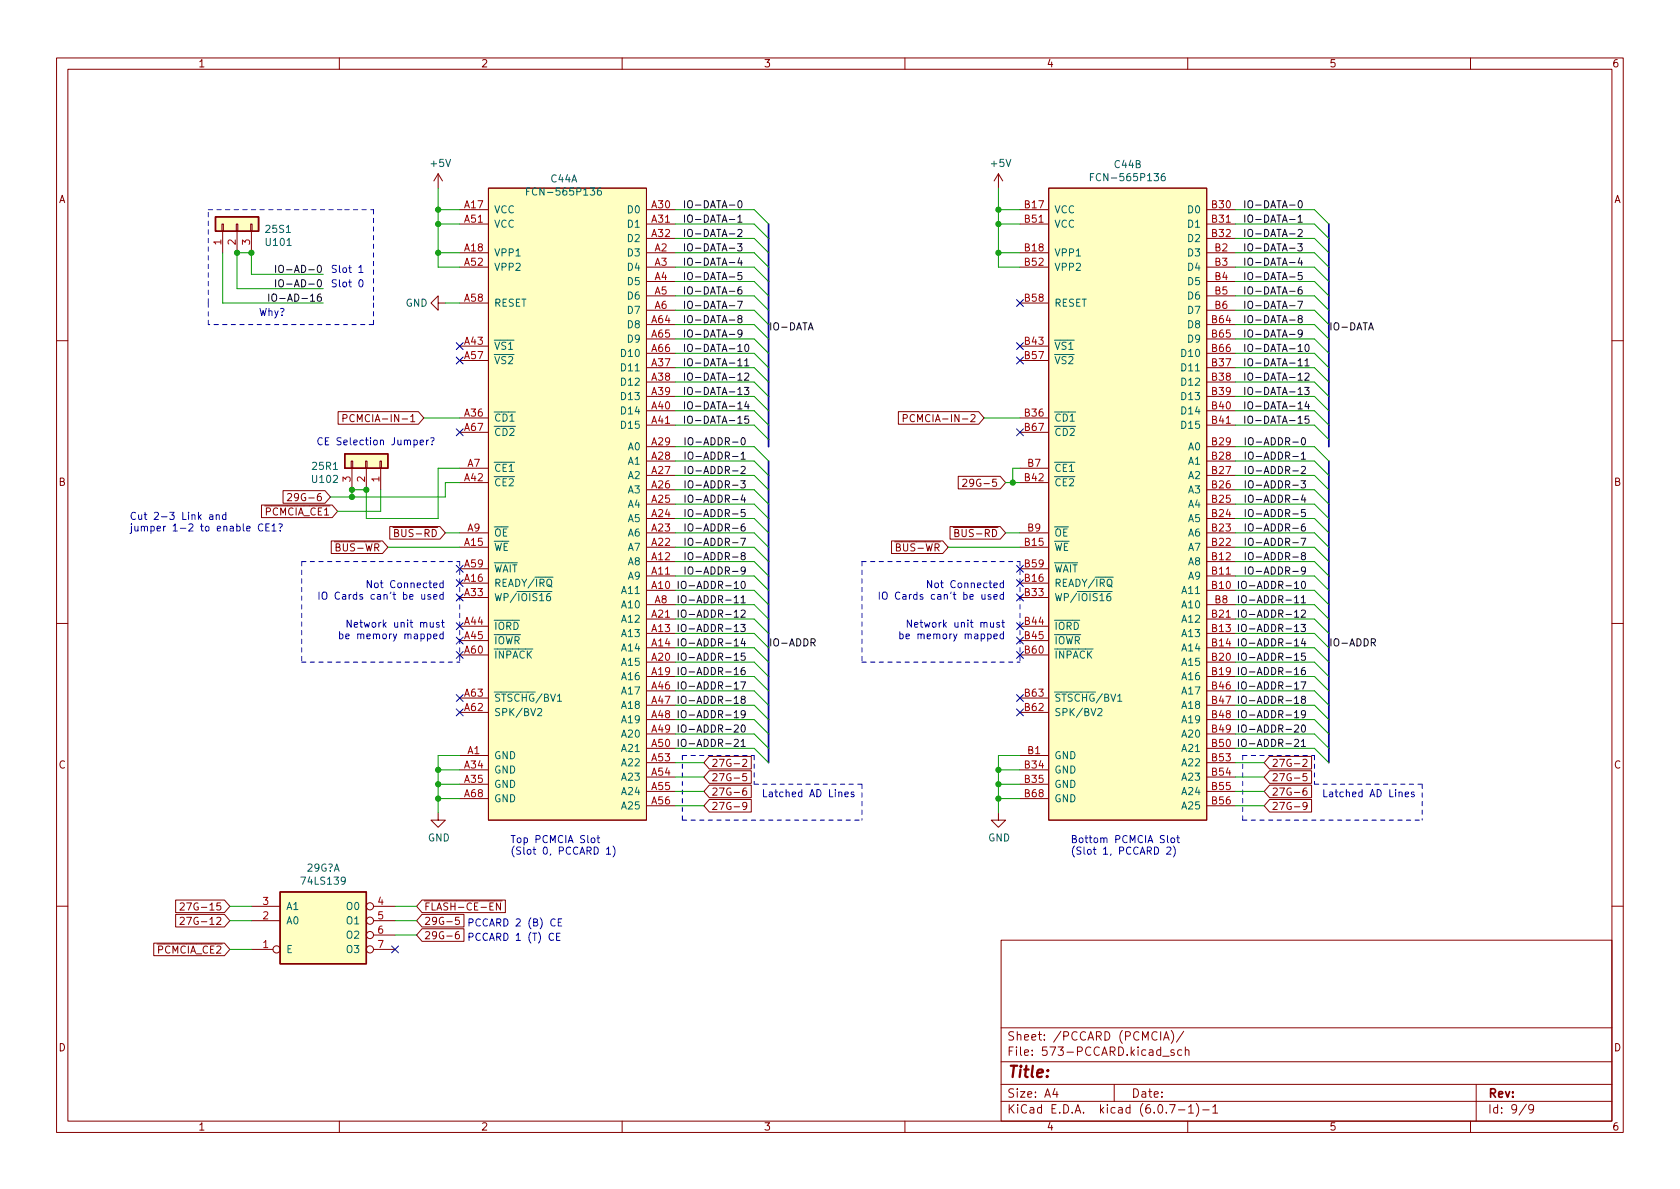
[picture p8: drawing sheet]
<svg xmlns="http://www.w3.org/2000/svg" width="297mm" height="210mm" viewBox="0 0 297 210" stroke-linecap="round" stroke-linejoin="round" font-family="sans-serif">
<g fill="none" stroke="#840000" stroke-width=".18">
<path d="M10 10.2h277v190.1h-277zM12 12.2h273v186.1h-273zM60 10.2v2M110 10.2v2M160 10.2v2M210 10.2v2M260 10.2v2M39.2 39.6h.3v1.3h-.3zM41.8 39.6h.2v1.3h-.2zM44.3 39.6h.3v1.3h-.3zM77.5 30.7l-.8 1.3M77.5 30.7v2.6"/>
<path d="M77.5 30.7l.7 1.3M81.3 37.1h5M81.3 39.6h5M86.4 33.3h27.9v111.7h-27.9zM114.4 37.1h5M114.4 39.6h5M176.5 30.7l-.7 1.3M176.5 30.7v2.6M176.5 30.7l.8 1.3M180.3 37.1h5M180.3 39.6h5M185.4 33.3h28v111.7h-28z"/>
<path d="M213.4 37.1h5M213.4 39.6h5M39.4 40.9v3.8M41.9 40.9v3.8M44.4 40.9v3.8M77.5 53.6v-1.3l-1.3 1.3 1.3 1.3v-1.3h1.2M81.3 44.7h5M81.3 47.2h5M81.3 53.6h5M114.4 44.7h5M114.4 47.2h5M114.4 42.2h5"/>
<path d="M114.4 49.8h5M114.4 52.3h5M114.4 54.9h5M114.4 57.4h5M114.4 59.9h5M180.3 44.7h5M180.3 47.2h5M180.3 53.6h5M213.4 44.7h5M213.4 47.2h5M213.4 42.2h5M213.4 49.8h5"/>
<path d="M213.4 52.3h5M213.4 54.9h5M213.4 57.4h5M213.4 59.9h5M10 60.2h2M59.8 72.8h14.2l.9 1.1-.9 1.1h-14.2zM60.6 74l.6-.1 .2-.2-.1-.3-.7-.1v1.3M62.6 73.4a.6 .6 0 0 0-.8 .4 .6 .6 0 0 0 .6 .8l.2-.1M81.3 73.9h5M81.3 61.2h5M81.3 63.7h5M81.3 76.4h5"/>
<path d="M114.4 79h5M114.4 65h5M114.4 67.6h5M114.4 70.1h5M114.4 72.6h5M114.4 75.2h5M114.4 62.5h5M158.8 72.8h14.2l1 1.1-1 1.1h-14.2zM159.7 74l.6-.1 .1-.2v-.3l-.7-.1v1.3M161.7 73.4a.6 .6 0 0 0-.8 .4 .6 .6 0 0 0 .6 .8l.2-.1M180.3 73.9h5M180.3 61.2h5"/>
<path d="M180.3 63.7h5M180.3 76.4h5M213.4 79h5M213.4 65h5M213.4 67.6h5M213.4 70.1h5M213.4 72.6h5M213.4 75.2h5M213.4 62.5h5M285 60.2h2M46.2 89.3h12.5l1 1.1-1 1.1h-12.5zM50 86.8h7.5l.9 1.1-.9 1.1h-7.5z"/>
<path d="M50.8 87.4l.5-.1 .3 .3-.8 .9h.8M58.6 95.7h9l1 1.1-1 1.1h-9zM62.1 81.5h.3v1.3h-.3zM62.2 82.8v3.8M64.6 81.5h.3v1.3h-.3zM64.8 82.8v3.8M67.2 81.5h.2v1.3h-.2zM67.3 82.8v3.8M68.9 93.1h8.9l.9 1.1-.9 1.1h-8.9zM81.3 96.8h5M81.3 94.2h5M81.3 85.3h5"/>
<path d="M81.3 82.8h5M114.4 99.3h5M114.4 96.8h5M114.4 94.2h5M114.4 91.7h5M114.4 89.1h5M114.4 86.6h5M114.4 84.1h5M114.4 81.5h5M157.6 95.7h9.1l.9 1.1-.9 1.1h-9.1zM168 93.1h8.8l1 1.1-1 1.1h-8.8zM169.4 84.2h7.4l1 1.1-1 1.1h-7.4z"/>
<path d="M170.2 84.9l.5-.2 .3 .4-.8 .9h.8M180.3 96.8h5M180.3 94.2h5M180.3 85.3h5M180.3 82.8h5M213.4 99.3h5M213.4 96.8h5M213.4 94.2h5M213.4 91.7h5M213.4 89.1h5M213.4 86.6h5M213.4 84.1h5"/>
<path d="M213.4 81.5h5M10 110.2h2M81.3 103.1h5M81.3 105.7h5M81.3 110.7h5M81.3 113.3h5M81.3 100.6h5M81.3 115.8h5M114.4 104.4h5M114.4 101.8h5M114.4 112h5M114.4 114.5h5"/>
<path d="M114.4 119.6h5M114.4 117.1h5M114.4 109.5h5M114.4 106.9h5M180.3 103.1h5M180.3 105.7h5M180.3 110.7h5M180.3 113.3h5M180.3 100.6h5M180.3 115.8h5M213.4 104.4h5M213.4 101.8h5"/>
<path d="M213.4 112h5M213.4 114.5h5M213.4 119.6h5M213.4 117.1h5M213.4 109.5h5M213.4 106.9h5M285 110.2h2M81.3 133.6h5M81.3 136.1h5M81.3 138.7h5M81.3 126h5M81.3 123.4h5"/>
<path d="M114.4 122.2h5M114.4 124.7h5M114.4 127.2h5M114.4 129.8h5M114.4 132.3h5M114.4 134.9h5M114.4 137.4h5M114.4 139.9h5M125.4 133.8h7.4v2.2h-7.4l-.9-1.1zM125.4 136.3h7.4v2.2h-7.4l-.9-1.1zM125.4 138.8h7.4v2.3h-7.4l-.9-1.2zM131.3 134.4l.5-.1 .2 .3-.8 .9h.8"/>
<path d="M131.9 139.3l-.3 .1a.86 .86 0 0 0 0 1.2l.4-.1v-.4l-.2-.3h-.2l-.3 .3M132 136.8h-.6l-.1 .6 .2-.1h.4l.1 .2v.5l-.2 .1-.5-.1M180.3 133.6h5M180.3 136.1h5M180.3 138.7h5M180.3 126h5M180.3 123.4h5M213.4 122.2h5M213.4 124.7h5M213.4 127.2h5M213.4 129.8h5M213.4 132.3h5"/>
<path d="M213.4 134.9h5M213.4 137.4h5M213.4 139.9h5M224.5 133.8h7.4v2.2h-7.4l-1-1.1zM224.5 138.8h7.4v2.3h-7.4l-1-1.2zM224.5 136.3h7.4v2.2h-7.4l-1-1.1zM230.4 134.4l.5-.1 .2 .3-.8 .9h.8M231 139.3l-.4 .1a.86 .86 0 0 0 0 1.2l.4-.1 .1-.4-.2-.3-.4 .1-.1 .2M231 136.8h-.6v.6l.2-.1h.4l.1 .2-.1 .5-.1 .1-.5-.1M31.1 159.2h8.6l.9 1.1-.9 1.1h-8.6zM31.9 159.8l.4-.1 .3 .3-.8 .9h.8M74.6 159.2h14.8v2.2h-14.8l-.9-1.1z"/>
<path d="M77.5 143.8v1.2h1.2l-1.2 1.3-1.3-1.3h1.3M81.3 141.2h5M114.4 142.5h5M125.4 141.4h7.4v2.2h-7.4l-.9-1.1zM132 142.4l-.2 .3h-.2l-.3-.3 .1-.5h.4l.2 .1a.84 .84 0 0 1-.3 1.2h-.3M176.5 143.8v1.2h1.3l-1.3 1.3-1.2-1.3h1.2M180.3 141.2h5M213.4 142.5h5M224.5 141.4h7.4v2.2h-7.4l-1-1.1zM231.1 142.4l-.2 .3h-.3l-.2-.3 .1-.5h.4l.1 .1a.84 .84 0 0 1-.3 1.2h-.2M10 160.2h2M27.2 166.8h12.5l.9 1.1-.9 1.1h-12.5z"/>
<path d="M31.1 161.7h8.6l.9 1.1-.9 1.1h-8.6zM31.9 162.3l.4-.1 .3 .4-.8 .9h.8M44.4 167.9h3.9M44.4 162.8h5.1M44.4 160.3h5.1M66 167.9h3.8M66 162.8h3.8M66 160.3h3.8M66 165.3h3.8M74.6 164.2h7.4v2.3h-7.4l-.9-1.2zM74.6 161.7h7.4v2.2h-7.4l-.9-1.1zM81.1 164.7l-.3 .1a.86 .86 0 0 0 0 1.2l.4-.1v-.4l-.2-.3-.4 .1-.1 .2"/>
<path d="M81.2 162.2h-.6l-.1 .6 .2-.1h.4l.1 .2v.5l-.2 .1-.5-.1M177 166.3h108v32h-108zM285 160.2h2M60 198.3v2M110 198.3v2M160 198.3v2M177 194.8h108M177 191.8h108M177 187.8h108M177 181.8h108M186.5 192.5l-.4 1h1M186.9 193v1"/>
<path d="M197 191.8v3M205.6 186.8h1.1M205.7 183.9l.5-1.5 .5 1.5M205.9 183.5h.7M206.8 195.3h1l-.7 1.5M207.1 182.2a1.72 1.72 0 0 1 0 2.3M207.6 185.7l-.4-.1-.2 .2 .1 .3 .5 .1v.4h-.6M208.4 196.3h1.1M208.9 185.7l-.4-.1-.3 .3v.4l.2 .3h.5M209.3 182.4l-1.3 1.9M209.6 185.8l.2-.2 .3 .1 .1 .9M209.6 185.1v1.5"/>
<path d="M210 198.3v2M210.1 195.8l.5-.5v1.5M210.1 196.8h.9M211.5 195.1a1.72 1.72 0 0 1 0 2.3M212.6 196.3h1.2M214.4 195.8l.5-.5v1.5M214.4 196.8h.9M260 198.3v2M261 191.8v6.5M269.9 195.3l-1.3 1.9M271.2 196l-.3 .3h-.3l-.3-.3 .1-.6 .5-.1 .2 .2a.99 .99 0 0 1-.4 1.3h-.3"/>
<circle cx="48.9" cy="167.9" r=".63"/>
<circle cx="65.4" cy="167.9" r=".63"/>
<circle cx="65.4" cy="160.3" r=".63"/>
<circle cx="65.4" cy="165.3" r=".63"/>
<circle cx="65.4" cy="162.8" r=".63"/>
</g>
<g fill="#ffffc2" stroke="#ffffc2" stroke-width=".18">
<path d="M61 80.3h7.6v2.5h-7.6z"/>
<path d="M49.5 157.7h15.3v12.7h-15.3z"/>
<path d="M185.4 33.3h28v111.7h-28z"/>
<path d="M86.4 33.3h27.9v111.7h-27.9z"/>
<path d="M38.1 38.3h7.6v2.6h-7.6z"/>
</g>
<path d="M38.1 38.3h7.6v2.6h-7.6zM61 80.3h7.6v2.5h-7.6zM49.5 157.7h15.3v12.7h-15.3z" fill="none" stroke="#840000" stroke-width=".25"/>
<g fill="none" stroke="#006464" stroke-width=".18">
<path d="M93.1 33.8h.4M93.7 33.2h-.6v1.3M106.2 33.2l-.3 .1a.86 .86 0 0 0 0 1.2l.4-.1v-.4l-.2-.3-.4 .1-.1 .2M192.8 31.3h.4M193.4 30.7h-.6v1.3M205.9 30.7l-.3 .1a.86 .86 0 0 0 0 1.2l.4-.2v-.4l-.2-.2h-.4l-.1 .2M87.5 63.1l.4 1.2 .4-1.2M88.4 75.9a.6 .6 0 0 0-.8 .4 .6 .6 0 0 0 .6 .7l.2-.1M88.9 75.8a.64 .64 0 0 1 .8 .6 .64 .64 0 0 1-.8 .6zM89.4 63.1h-.5l-.1 .1v.3l.5 .3 .1 .3-.2 .2h-.5M89.9 63.2l.5-.1 .2 .3-.7 .9h.7M90.2 75.9l.4-.1 .3 .3-.8 .9h.8"/>
<path d="M186.6 63.1l.4 1.2 .4-1.2M187.5 75.9a.6 .6 0 0 0-.9 .4 .6 .6 0 0 0 .6 .7l.3-.1M188 75.8a.64 .64 0 0 1 .7 .6 .64 .64 0 0 1-.7 .6zM188.5 63.1h-.5l-.2 .1v.3l.6 .3 .1 .3-.2 .2h-.5M189 63.2l.5-.1 .2 .3-.8 .9h.8M189.2 75.9l.5-.1 .2 .3-.7 .9h.7M95.1 125.4l.4-.1 .3 .3-.8 1h.8M194.1 125.4l.5-.1 .2 .3-.7 1h.7"/>
</g>
<g fill="none" stroke="#0f0f0f" stroke-width=".18">
<path d="M129 38.8h.9M130.5 38.4l.3-.4v1.3M130.5 39.3h.7M130.6 35.6l.2-.1a.68 .68 0 0 1 .4 .6 .68 .68 0 0 1-.4 .7l-.2-.2-.1-.3zM228 38.8h1M229.5 38.4l.4-.4v1.3M229.5 39.3h.7M229.6 35.6l.2-.1a.68 .68 0 0 1 .5 .6 .68 .68 0 0 1-.5 .7l-.2-.2-.1-.3zM47.5 52v1.3M48.1 52.2l.3-.2a.43 .43 0 0 1 .5 .4v.4a.42 .42 0 0 1-.4 .5 .42 .42 0 0 1-.4-.5zM48.7 46.9v1.3M48.7 49.5v1.2"/>
<path d="M49.5 49.5h.1a.43 .43 0 0 1 .5 .4v.4a.42 .42 0 0 1-.4 .4 .42 .42 0 0 1-.4-.4v-.4zM49.5 47l.1-.1a.43 .43 0 0 1 .5 .4v.5a.42 .42 0 0 1-.4 .4 .42 .42 0 0 1-.4-.4v-.5zM130.4 43.1h.8l-.4 .5 .3 .1v.6l-.2 .1-.5-.1M130.4 53.3h.8l-.5 1.2M130.5 40.7l.4-.1 .3 .3-.8 .9h.8M130.7 56.4l-.2-.3v-.2l.2-.1 .4 .1 .1 .1-.1 .2-.5 .2-.1 .2v.2l.2 .3h.2l.3-.3v-.2l-.3-.2M130.8 45.6l-.3 .9h.7M131.1 50.7l-.4 .1a.86 .86 0 0 0 0 1.2l.4-.1 .1-.4-.3-.3h-.2l-.2 .3M131.1 46.1v.8M131.1 48.2h-.6v.6l.1-.1h.5l.1 .2-.1 .4-.2 .2-.4-.2M131.2 58.9l-.3 .2h-.2l-.2-.2 .1-.5 .3-.1 .2 .2a.84 .84 0 0 1-.3 1.1h-.2M142.9 58.3l.4-1.2 .5 1.2"/>
<path d="M229.5 53.3h.8l-.5 1.2M229.5 43.1h.7l-.4 .5 .4 .1v.6l-.2 .1-.5-.1M229.5 40.7l.5-.1 .2 .3-.7 .9h.7M229.8 56.4l-.3-.3 .1-.2 .2-.1 .3 .1 .1 .1v.2l-.6 .2-.1 .2v.2l.3 .3h.2l.2-.3v-.3l-.2-.1M229.8 45.6l-.3 .9h.8M230.1 50.7l-.3 .1a.86 .86 0 0 0 0 1.2l.4-.1v-.4l-.2-.3h-.2l-.3 .3M230.1 46.1v.8M230.2 48.2h-.6l-.1 .6 .2-.1h.4l.1 .2v.4l-.2 .2-.5-.2M230.2 58.9l-.2 .2h-.2l-.3-.2 .1-.5 .4-.1 .2 .2a.84 .84 0 0 1-.3 1.1h-.3M242 58.3l.4-1.2 .4 1.2M121.1 77.4v1.3M121.1 79.9v1.3"/>
<path d="M121.8 77.5l.2-.1a.43 .43 0 0 1 .5 .4v.4a.42 .42 0 0 1-.4 .5 .42 .42 0 0 1-.4-.5v-.4zM130.5 63.8l.3-.4v1.3M130.5 67.2h.7M130.5 62.2h.7M130.5 64.7h.7M130.5 74.9h.7M130.5 72.3h.7M130.5 69.8h.7M131.6 68.5h.8l-.4 .5 .3 .1v.6l-.1 .1-.6-.1M131.7 66.1l.5-.1 .2 .3-.8 .9h.8M131.7 63.8l.3-.4v1.3M131.7 64.7h.7"/>
<path d="M131.9 60.9h.1a.68 .68 0 0 1 .4 .6 .68 .68 0 0 1-.4 .7 .84 .84 0 0 1-.1-1.3zM132 71l-.3 .9h.8M132.3 71.5v.8M132.3 73.6h-.6v.6l.2-.1h.4l.1 .2-.1 .4-.1 .2-.5-.2M220.2 77.4v1.3M220.2 79.9v1.3M220.8 77.6l.2-.2a.43 .43 0 0 1 .6 .4v.4a.42 .42 0 0 1-.5 .5 .42 .42 0 0 1-.4-.5zM229.5 63.8l.4-.4v1.3M229.5 67.2h.7M229.5 62.2h.7M229.5 64.7h.7M229.5 74.9h.7"/>
<path d="M229.5 72.3h.7M229.5 69.8h.7M230.7 68.5h.8l-.5 .5 .4 .1v.6l-.2 .1-.5-.1M230.7 63.8l.4-.4v1.3M230.7 66.1l.5-.1 .3 .3-.8 .9h.8M230.7 64.7h.8M230.9 60.9h.1a.68 .68 0 0 1 .5 .6 .68 .68 0 0 1-.5 .7 .84 .84 0 0 1-.1-1.3zM231 71l-.3 .9h.8M231.3 71.5v.8M231.4 73.6h-.6l-.1 .6 .2-.1h.4l.2 .2-.1 .4-.2 .2-.5-.2M121.1 82.5v1.2M121.1 85v1.3"/>
<path d="M121.1 87.6v1.2M121.1 90.1v1.3M121.1 92.6v1.3M121.1 95.2v1.2M121.1 97.7v1.3M121.7 95.4l.3-.2a.43 .43 0 0 1 .5 .4v.4a.42 .42 0 0 1-.4 .5 .42 .42 0 0 1-.4-.5zM121.7 97.9l.3-.2a.43 .43 0 0 1 .5 .4v.5a.42 .42 0 0 1-.4 .4 .42 .42 0 0 1-.4-.4zM121.7 80.1l.3-.2a.43 .43 0 0 1 .5 .5v.4a.42 .42 0 0 1-.4 .4 .42 .42 0 0 1-.4-.4zM121.7 87.7l.3-.1a.43 .43 0 0 1 .5 .4v.4a.42 .42 0 0 1-.4 .4 .42 .42 0 0 1-.4-.4zM121.7 82.7l.3-.2a.43 .43 0 0 1 .5 .4v.4a.42 .42 0 0 1-.4 .5 .42 .42 0 0 1-.4-.5zM121.7 85.2l.3-.2a.43 .43 0 0 1 .5 .4v.5a.42 .42 0 0 1-.4 .4 .42 .42 0 0 1-.4-.4zM121.7 92.8l.3-.2a.43 .43 0 0 1 .5 .5v.4a.42 .42 0 0 1-.4 .4 .42 .42 0 0 1-.4-.4z"/>
<path d="M121.8 90.2l.2-.1a.43 .43 0 0 1 .5 .4v.4a.42 .42 0 0 1-.4 .5 .42 .42 0 0 1-.4-.5v-.4zM220.2 82.5v1.2M220.2 85v1.3M220.2 87.6v1.2M220.2 90.1v1.3M220.2 92.6v1.3M220.2 95.2v1.2M220.2 97.7v1.3M220.8 90.3l.2-.2a.43 .43 0 0 1 .6 .4v.4a.42 .42 0 0 1-.5 .5 .42 .42 0 0 1-.4-.5zM220.8 92.8l.2-.2a.43 .43 0 0 1 .6 .5v.4a.42 .42 0 0 1-.5 .4 .42 .42 0 0 1-.4-.4zM220.8 85.2l.2-.2a.43 .43 0 0 1 .6 .4v.5a.42 .42 0 0 1-.5 .4 .42 .42 0 0 1-.4-.4zM220.8 87.7l.2-.1a.43 .43 0 0 1 .6 .4v.4a.42 .42 0 0 1-.5 .4 .42 .42 0 0 1-.4-.4z"/>
<path d="M220.8 97.9l.2-.2a.43 .43 0 0 1 .6 .4v.5a.42 .42 0 0 1-.5 .4 .42 .42 0 0 1-.4-.4zM220.8 95.4l.2-.2a.43 .43 0 0 1 .6 .4v.4a.42 .42 0 0 1-.5 .5 .42 .42 0 0 1-.4-.5zM220.8 82.7l.2-.2a.43 .43 0 0 1 .6 .4v.4a.42 .42 0 0 1-.5 .5 .42 .42 0 0 1-.4-.5zM220.8 80.1l.2-.2a.43 .43 0 0 1 .6 .5v.4a.42 .42 0 0 1-.5 .4 .42 .42 0 0 1-.4-.4zM119.9 102.8v1.3M119.9 105.3v1.3M119.9 107.9v1.2M119.9 110.4v1.3M119.9 113v1.2M119.9 115.5v1.3M119.9 118v1.3M120.5 103l.3-.2a.43 .43 0 0 1 .5 .4v.4a.42 .42 0 0 1-.4 .5 .42 .42 0 0 1-.4-.5z"/>
<path d="M120.5 110.6l.3-.2a.43 .43 0 0 1 .5 .4v.5a.42 .42 0 0 1-.4 .4 .42 .42 0 0 1-.4-.4zM120.5 115.7l.3-.2a.43 .43 0 0 1 .5 .4v.4a.42 .42 0 0 1-.4 .5 .42 .42 0 0 1-.4-.5zM120.5 118.2l.3-.2a.43 .43 0 0 1 .5 .5v.4a.42 .42 0 0 1-.4 .4 .42 .42 0 0 1-.4-.4zM120.5 108.1l.3-.2a.43 .43 0 0 1 .5 .4v.4a.42 .42 0 0 1-.4 .5 .42 .42 0 0 1-.4-.5zM120.5 113.1l.3-.1a.43 .43 0 0 1 .5 .4v.4a.42 .42 0 0 1-.4 .4 .42 .42 0 0 1-.4-.4zM120.5 105.5l.3-.2a.43 .43 0 0 1 .5 .5v.4a.42 .42 0 0 1-.4 .4 .42 .42 0 0 1-.4-.4zM121.1 100.3v1.2M121.8 100.3h.2a.43 .43 0 0 1 .5 .4v.4a.42 .42 0 0 1-.4 .4 .42 .42 0 0 1-.4-.4v-.4zM143.4 113.6h.6l.1-.2v-.3l-.7-.1v1.2M143.7 113.6l.4 .6M219 102.8v1.3M219 105.3v1.3"/>
<path d="M219 107.9v1.2M219 110.4v1.3M219 113v1.2M219 115.5v1.3M219 118v1.3M219.7 115.6l.1-.1a.43 .43 0 0 1 .6 .4v.4a.42 .42 0 0 1-.5 .5 .42 .42 0 0 1-.4-.5v-.4zM219.7 110.5l.1-.1a.43 .43 0 0 1 .6 .4v.5a.42 .42 0 0 1-.5 .4 .42 .42 0 0 1-.4-.4v-.5zM219.7 113h.1a.43 .43 0 0 1 .6 .4v.4a.42 .42 0 0 1-.5 .4 .42 .42 0 0 1-.4-.4v-.4zM219.7 118.1l.1-.1a.43 .43 0 0 1 .6 .5v.4a.42 .42 0 0 1-.5 .4 .42 .42 0 0 1-.4-.4v-.4zM219.7 102.9l.1-.1a.43 .43 0 0 1 .6 .4v.4a.42 .42 0 0 1-.5 .5 .42 .42 0 0 1-.4-.5v-.4zM219.7 107.9h.1a.43 .43 0 0 1 .6 .4v.4a.42 .42 0 0 1-.5 .5 .42 .42 0 0 1-.4-.5v-.4zM219.7 105.4l.1-.1a.43 .43 0 0 1 .6 .5v.4a.42 .42 0 0 1-.5 .4 .42 .42 0 0 1-.4-.4v-.4z"/>
<path d="M220.2 100.3v1.2M220.8 100.4l.2-.1a.43 .43 0 0 1 .6 .4v.4a.42 .42 0 0 1-.5 .4 .42 .42 0 0 1-.4-.4zM242.5 113.6h.6l.1-.2-.1-.3-.6-.1v1.2M242.8 113.6l.4 .6M119.9 120.6v1.2M119.9 123.1v1.3M119.9 125.7v1.2M119.9 128.2v1.3M119.9 130.7v1.3M120.5 130.9l.3-.2a.43 .43 0 0 1 .5 .5v.4a.42 .42 0 0 1-.4 .4 .42 .42 0 0 1-.4-.4zM120.5 120.8l.3-.2a.43 .43 0 0 1 .5 .4v.4a.42 .42 0 0 1-.4 .5 .42 .42 0 0 1-.4-.5zM120.5 125.8l.3-.1a.43 .43 0 0 1 .5 .4v.4a.42 .42 0 0 1-.4 .4 .42 .42 0 0 1-.4-.4z"/>
<path d="M120.5 128.4l.3-.2a.43 .43 0 0 1 .5 .4v.4a.42 .42 0 0 1-.4 .5 .42 .42 0 0 1-.4-.5zM120.5 123.3l.3-.2a.43 .43 0 0 1 .5 .4v.5a.42 .42 0 0 1-.4 .4 .42 .42 0 0 1-.4-.4zM219 120.6v1.2M219 123.1v1.3M219 125.7v1.2M219 128.2v1.3M219 130.7v1.3M219.7 128.3l.1-.1a.43 .43 0 0 1 .6 .4v.4a.42 .42 0 0 1-.5 .5 .42 .42 0 0 1-.4-.5v-.4zM219.7 130.8l.1-.1a.43 .43 0 0 1 .6 .5v.4a.42 .42 0 0 1-.5 .4 .42 .42 0 0 1-.4-.4v-.4zM219.7 125.7h.1a.43 .43 0 0 1 .6 .4v.4a.42 .42 0 0 1-.5 .4 .42 .42 0 0 1-.4-.4v-.4zM219.7 123.2l.1-.1a.43 .43 0 0 1 .6 .4v.5a.42 .42 0 0 1-.5 .4 .42 .42 0 0 1-.4-.4v-.5zM219.7 120.6h.1a.43 .43 0 0 1 .6 .4v.4a.42 .42 0 0 1-.5 .5 .42 .42 0 0 1-.4-.5v-.4z"/>
</g>
<g fill="none" stroke="#0000c2" stroke-width=".18">
<path d="M63.5 47.3l.3-.4v1.3M63.5 48.2h.7M63.6 49.6l.2-.1a.68 .68 0 0 1 .4 .6 .68 .68 0 0 1-.4 .6l-.2-.1-.1-.4zM74.3 78.2l.6-.1-.1-.2-.3-.1-.2 .2v.6h.5M75.4 77.8v.9M75.8 77.8l-.4 .3M76.2 77.5l.4-.1 .2 .2-.4 .6M76.4 78.5v.2M37.1 91.1h.5v.8M37.6 91.3l-.4 .1-.2 .2 .2 .3 .4-.1M38.2 91.1l.2-.1 .3 .1 .1 .8M38.2 91v.9"/>
<path d="M39.9 91.1l-.3-.1-.3 .3 .1 .5h.5M39.9 90.6v1.3M46.5 92.8a.6 .6 0 0 0-.9 .4 .6 .6 0 0 0 .6 .7l.3-.1M47 93.2h.4M47.6 92.6h-.6v1.3h.6M48.1 93l.4-.4v1.3M48.1 93.9h.7M49.3 92.7l.4-.1 .2 .2-.4 .6M49.5 93.8v.1M56.4 104.7v1.3M57.1 104.8l.2-.1a.43 .43 0 0 1 .5 .4v.4a.42 .42 0 0 1-.4 .5 .42 .42 0 0 1-.4-.5v-.4zM60 104.8a.6 .6 0 0 0-.8 .4 .6 .6 0 0 0 .6 .8l.2-.1"/>
<path d="M60 112.2l.4-.1 .2 .3-.1 .5h-.5M60 111.7v1.3M60.6 105.2h.5v.8M61.1 105.4l-.4 .1-.2 .2 .2 .3 .4-.1M61.1 112.5l.6-.1v-.2l-.4-.1-.2 .2 .1 .6h.5M61.7 105.1v.9M62.1 105.1l-.4 .3M62.1 109.6v1.3l-.7-1.3v1.3M62.6 110.5l.6-.1v-.3h-.4l-.2 .1 .1 .7h.5M63.1 105.2l-.4-.1-.2 .3 .1 .5h.5M63.1 104.7v1.3M64.1 105.2l-.3-.1-.2 .2 .1 .2 .4 .1v.3h-.5"/>
<path d="M65.7 102.7v1.2l-.8-1.2v1.2M66.2 105.2l-.4-.1-.2 .3 .1 .5h.5M66.7 105.2h.5l.1 .8M67.3 105.4l-.4 .1-.2 .2 .2 .3 .4-.1M67.9 105.2l.2-.1 .3 .1v.8M67.9 105.1v.9M69.1 104.7l-.1 .2M69.5 105.1h.5M69.7 104.7v1.1l.3 .2M71.3 105.2l.4-.1 .3 .3-.2 .5h-.5M71.3 104.7v1.3M72.4 105.5l.6-.1v-.2l-.4-.1-.2 .2 .1 .6h.5"/>
<path d="M74.6 105.1v.8l.3 .1 .2-.1M75.1 105.1v.9M76.1 105.2l-.3-.1-.2 .2 .1 .2 .4 .1v.3h-.5M76.7 105.5l.6-.1-.1-.2-.4-.1-.1 .2v.6h.5M78.1 110.1h.4M78.2 109.6v1.1l.3 .2M78.4 105.2l-.4-.1-.2 .3 .1 .5h.5M78.4 112.2l-.4-.1-.2 .3 .1 .5h.5M78.4 104.7v1.3M78.4 111.7v1.3M155.5 104.7v1.3M156.1 104.9l.2-.2a.43 .43 0 0 1 .6 .4v.4a.42 .42 0 0 1-.5 .5 .42 .42 0 0 1-.4-.5z"/>
<path d="M159.1 104.8a.6 .6 0 0 0-.8 .4 .6 .6 0 0 0 .6 .8l.2-.1M159.1 112.2l.4-.1 .2 .3-.1 .5h-.5M159.1 111.7v1.3M159.6 105.2h.5l.1 .8M160.2 105.4l-.4 .1-.2 .2 .2 .3 .4-.1M160.2 112.5l.6-.1-.1-.2-.3-.1-.2 .2v.6h.5M160.8 105.1v.9M161.2 105.1l-.4 .3M161.2 109.6v1.3l-.8-1.3v1.3M161.7 110.5l.6-.1-.1-.3h-.3l-.2 .1 .1 .7h.4M162.1 105.2l-.3-.1-.3 .3 .1 .5h.5M162.1 104.7v1.3"/>
<path d="M163.1 105.2l-.3-.1-.1 .2v.2l.4 .1v.3h-.4M164.7 102.7v1.2l-.7-1.2v1.2M165.3 105.2l-.4-.1-.2 .3 .1 .5h.5M165.8 105.2h.5l.1 .8M166.4 105.4l-.5 .1-.2 .2 .2 .3 .5-.1M167 105.2l.1-.1 .3 .1 .1 .8M167 105.1v.9M168.2 104.7l-.2 .2M168.5 105.1h.5M168.7 104.7v1.1l.3 .2M170.4 105.2l.4-.1 .2 .3-.1 .5h-.5M170.4 104.7v1.3"/>
<path d="M171.5 105.5l.6-.1-.1-.2-.3-.1-.2 .2 .1 .6h.4M173.6 105.1l.1 .8 .3 .1 .2-.1M174.2 105.1v.9M175.2 105.2l-.3-.1-.2 .2 .1 .2 .4 .1v.3h-.5M175.7 105.5l.6-.1v-.2l-.4-.1-.2 .2 .1 .6h.5M177.1 110.1h.5M177.3 109.6v1.1l.3 .2M177.4 105.2l-.3-.1-.3 .3 .1 .5h.5M177.4 112.2l-.3-.1-.3 .3 .1 .5h.5M177.4 104.7v1.3M177.4 111.7v1.3M104.6 148.2h.3l.3 .2v.4l-.3 .2h-.3l-.1-.2z"/>
<path d="M105.5 148.2h.5M105.7 147.7v1.1l.3 .2M107.2 150.2l.4-.4v1.3M107.2 151.1h.8M108.4 149.6a1.46 1.46 0 0 1 0 1.9M149.4 140.5l.6-.1-.1-.3h-.3l-.2 .1 .1 .6h.4M151 140.1h-.3l-.2 .1v.2l.5 .1v.3h-.5M206.3 149.9l.5-.1 .2 .4-.8 .9h.8M206.4 147.7v1.1l.2 .2M207.1 148.2h.3l.3 .2v.4l-.3 .2h-.3l-.1-.2zM207.4 149.6a1.46 1.46 0 0 1 0 1.9M208.1 148.2h.4"/>
<path d="M208.2 147.7v1.1l.3 .2M248.5 140.5l.6-.1-.1-.3h-.4l-.1 .1v.6h.5M250 140.1h-.3l-.2 .1 .1 .2 .4 .1v.3h-.5M97.9 165.1a.6 .6 0 0 0-.9 .5 .6 .6 0 0 0 .6 .7l.3-.1M98.2 162.6a.6 .6 0 0 0-.9 .4 .6 .6 0 0 0 .6 .8l.3-.2M98.4 165.6h.4M98.7 163.1h.4M99 165h-.6v1.3h.6M99.3 162.5h-.6v1.3h.6"/>
</g>
<g fill="none" stroke="#0000c2" stroke-width=".18" stroke-dasharray=".8 .8">
<path d="M36.8 37.1h24.2M61 37.1h5M66 37.1v16.5M36.8 53.6v-16.5M36.8 53.6v3.8M66 57.4h-29.2M66 53.6v3.8M53.3 99.3h28M53.3 99.3v17.8M81.3 99.3v17.8M152.4 99.3v17.8M152.4 99.3h27.9"/>
<path d="M180.3 99.3v17.8M53.3 117.1h28M152.4 117.1h27.9M120.6 133.6h12.7M120.6 133.6v11.4M133.3 133.6v5.1M133.3 138.7h19.1M152.4 138.7v6.3M219.7 133.6h12.7M219.7 133.6v11.4M232.4 138.7h19.1M232.4 133.6v5.1"/>
<path d="M251.5 138.7v6.3M120.6 145h31.8M219.7 145h31.8"/>
</g>
<path d="M135.9 39.6v39.4M234.9 39.6v39.4M135.9 81.5v53.4M234.9 81.5v53.4" fill="none" stroke="#000084" stroke-width=".3"/>
<g fill="none" stroke="#009600" stroke-width=".18">
<path d="M77.5 33.3v13.9h3.8M77.5 39.6h3.8M77.5 37.1h3.8M119.4 39.6h13.9l2.6 2.6M119.4 37.1h13.9l2.6 2.5M176.5 33.3v13.9h3.8M176.5 39.6h3.8M176.5 37.1h3.8M218.4 39.6h14l2.5 2.6M218.4 37.1h14l2.5 2.5M39.4 44.7v8.9h17.7M57.1 48.5h-12.7v-3.8h-2.5v6.3h15.2"/>
<path d="M77.5 44.7h3.8M78.7 53.6h2.6M119.4 44.7h13.9l2.6 2.5M119.4 59.9h13.9l2.6 2.6M119.4 47.2h13.9l2.6 2.6M119.4 54.9h13.9l2.6 2.5M119.4 42.2h13.9l2.6 2.5M119.4 49.8h13.9l2.6 2.5M119.4 57.4h13.9l2.6 2.5M119.4 52.3h13.9l2.6 2.6M176.5 44.7h3.8M218.4 44.7h14l2.5 2.5"/>
<path d="M218.4 59.9h14l2.5 2.6M218.4 47.2h14l2.5 2.6M218.4 54.9h14l2.5 2.5M218.4 42.2h14l2.5 2.5M218.4 49.8h14l2.5 2.5M218.4 57.4h14l2.5 2.5M218.4 52.3h14l2.5 2.6M74.9 73.9h6.4M119.4 67.6h13.9l2.6 2.5M119.4 65h13.9l2.6 2.6M119.4 75.2h13.9l2.6 2.5M119.4 62.5h13.9l2.6 2.5"/>
<path d="M119.4 72.6h13.9l2.6 2.6M119.4 70.1h13.9l2.6 2.5M119.4 79h13.9l2.6 2.5M174 73.9h6.3M218.4 67.6h14l2.5 2.5M218.4 65h14l2.5 2.6M218.4 75.2h14l2.5 2.5M218.4 62.5h14l2.5 2.5M218.4 72.6h14l2.5 2.6M218.4 70.1h14l2.5 2.5M218.4 79h14l2.5 2.5M67.3 86.6v3.8h-7.6"/>
<path d="M68.6 96.8h12.7M78.7 94.2h2.6M81.3 82.8h-3.8v8.9h-12.7v-5.1h-2.6v1.3M81.3 85.3h-2.6v2.6h-20.3M119.4 94.2h13.9l2.6 2.6M119.4 91.7h13.9l2.6 2.5M119.4 96.8h13.9l2.6 2.5M119.4 86.6h13.9l2.6 2.5M119.4 84.1h13.9l2.6 2.5M119.4 99.3h13.9l2.6 2.5M119.4 89.1h13.9l2.6 2.6M119.4 81.5h13.9l2.6 2.6"/>
<path d="M167.6 96.8h12.7M177.8 94.2h2.5M177.8 85.3h2.5M180.3 82.8h-1.2v2.5M218.4 94.2h14l2.5 2.6M218.4 91.7h14l2.5 2.5M218.4 96.8h14l2.5 2.5M218.4 86.6h14l2.5 2.5M218.4 84.1h14l2.5 2.5M218.4 99.3h14l2.5 2.5M218.4 89.1h14l2.5 2.6M218.4 81.5h14l2.5 2.6"/>
<path d="M119.4 101.8h13.9l2.6 2.6M119.4 117.1h13.9l2.6 2.5M119.4 119.6h13.9l2.6 2.6M119.4 112h13.9l2.6 2.5M119.4 114.5h13.9l2.6 2.6M119.4 109.5h13.9l2.6 2.5M119.4 104.4h13.9l2.6 2.5M119.4 106.9h13.9l2.6 2.6M218.4 101.8h14l2.5 2.6M218.4 117.1h14l2.5 2.5M218.4 119.6h14l2.5 2.6M218.4 112h14l2.5 2.5"/>
<path d="M218.4 114.5h14l2.5 2.6M218.4 109.5h14l2.5 2.5M218.4 104.4h14l2.5 2.5M218.4 106.9h14l2.5 2.6M77.5 136.1h3.8M77.5 138.7h3.8M81.3 133.6h-3.8v10.2M119.4 127.2h13.9l2.6 2.6M119.4 129.8h13.9l2.6 2.5M119.4 132.3h13.9l2.6 2.6M119.4 134.9h5.1M119.4 124.7h13.9l2.6 2.5"/>
<path d="M119.4 122.2h13.9l2.6 2.5M119.4 139.9h5.1M119.4 137.4h5.1M176.5 136.1h3.8M176.5 138.7h3.8M180.3 133.6h-3.8v10.2M218.4 127.2h14l2.5 2.6M218.4 129.8h14l2.5 2.5M218.4 132.3h14l2.5 2.6M218.4 134.9h5.1M218.4 124.7h14l2.5 2.5M218.4 122.2h14l2.5 2.5"/>
<path d="M218.4 139.9h5.1M218.4 137.4h5.1M77.5 141.2h3.8M119.4 142.5h5.1M176.5 141.2h3.8M218.4 142.5h5.1M40.6 162.8h3.8M40.6 167.9h3.8M40.6 160.3h3.8M69.8 162.8h3.9M69.8 160.3h3.9M69.8 165.3h3.9"/>
</g>
<g fill="none" stroke="#000084" stroke-width=".18">
<path d="M179.7 53l1.2 1.2M180.9 53l-1.2 1.2M80.7 60.6l1.2 1.2M80.7 63.1l1.2 1.3M80.7 75.8l1.2 1.3M81.9 60.6l-1.2 1.2M81.9 63.1l-1.2 1.3M81.9 75.8l-1.2 1.3M179.7 63.1l1.2 1.3M179.7 60.6l1.2 1.2M179.7 75.8l1.2 1.3M180.9 63.1l-1.2 1.3"/>
<path d="M180.9 60.6l-1.2 1.2M180.9 75.8l-1.2 1.3M80.7 100l1.2 1.2M81.9 100l-1.2 1.2M179.7 100l1.2 1.2M180.9 100l-1.2 1.2M80.7 112.7l1.2 1.2M80.7 110.1l1.2 1.2M80.7 115.2l1.2 1.2M80.7 105l1.2 1.3M80.7 102.5l1.2 1.2M81.9 112.7l-1.2 1.2"/>
<path d="M81.9 110.1l-1.2 1.2M81.9 115.2l-1.2 1.2M81.9 105l-1.2 1.3M81.9 102.5l-1.2 1.2M179.7 112.7l1.2 1.2M179.7 115.2l1.2 1.2M179.7 105l1.2 1.3M179.7 110.1l1.2 1.2M179.7 102.5l1.2 1.2M180.9 112.7l-1.2 1.2M180.9 115.2l-1.2 1.2M180.9 105l-1.2 1.3"/>
<path d="M180.9 110.1l-1.2 1.2M180.9 102.5l-1.2 1.2M80.7 125.4l1.2 1.2M80.7 122.8l1.2 1.2M81.9 125.4l-1.2 1.2M81.9 122.8l-1.2 1.2M179.7 125.4l1.2 1.2M179.7 122.8l1.2 1.2M180.9 125.4l-1.2 1.2M180.9 122.8l-1.2 1.2M69.2 167.3l1.3 1.2M70.5 167.3l-1.3 1.2"/>
</g>
<g fill="#009600" stroke="#009600" stroke-width=".18">
<circle cx="176.5" cy="141.2" r=".46"/>
<circle cx="176.5" cy="136.1" r=".46"/>
<circle cx="176.5" cy="138.7" r=".46"/>
<circle cx="62.2" cy="86.6" r=".46"/>
<circle cx="62.2" cy="87.9" r=".46"/>
<circle cx="64.8" cy="86.6" r=".46"/>
<circle cx="77.5" cy="39.6" r=".46"/>
<circle cx="41.9" cy="44.7" r=".46"/>
<circle cx="77.5" cy="44.7" r=".46"/>
<circle cx="44.4" cy="44.7" r=".46"/>
<circle cx="77.5" cy="37.1" r=".46"/>
<circle cx="179.1" cy="85.3" r=".46"/>
<circle cx="176.5" cy="39.6" r=".46"/>
<circle cx="176.5" cy="37.1" r=".46"/>
<circle cx="176.5" cy="44.7" r=".46"/>
<circle cx="77.5" cy="141.2" r=".46"/>
<circle cx="77.5" cy="138.7" r=".46"/>
<circle cx="77.5" cy="136.1" r=".46"/>
</g>
<text font-size="2.8" fill="#840000" x="178" y="190.6">Title:</text>
<g font-size="2.1" fill="#840000">
<text x="178" y="184">Sheet: /PCCARD (PCMCIA)/</text>
<text x="178" y="186.7">File: 573-PCCARD.kicad_sch</text>
<text x="178" y="196.9">KiCad E.D.A. kicad (6.0.7-1)-1</text>
<text x="178" y="194.1">Size: A4</text>
<text x="200" y="194.1">Date:</text>
<text x="263" y="194.1">Rev:</text>
<text x="263" y="196.9">Id: 9/9</text>
</g>
<g font-size="1.8" fill="#840000">
<text x="35" y="11.9">1</text>
<text x="85" y="11.9">2</text>
<text x="135" y="11.9">3</text>
<text x="185" y="11.9">4</text>
<text x="235" y="11.9">5</text>
<text x="285" y="11.9">6</text>
<text x="10.3" y="35.9">A</text>
<text x="285.3" y="35.9">A</text>
<text x="62.8" y="74.6">PCMCIA-IN-1</text>
<text x="161.8" y="74.6">PCMCIA-IN-2</text>
<text x="10.3" y="85.9">B</text>
<text x="52.2" y="88.6">29G-6</text>
<text x="171.6" y="86.1">29G-5</text>
<text x="285.3" y="85.9">B</text>
<text x="45.6" y="91.1">~{PCMCIA_CE1}</text>
<text x="69.2" y="95">~{BUS-RD}</text>
<text x="168.3" y="95">~{BUS-RD}</text>
<text x="58.7" y="97.5">~{BUS-WR}</text>
<text x="157.7" y="97.5">~{BUS-WR}</text>
<text x="10.3" y="135.9">C</text>
<text x="125.7" y="135.6">27G-2</text>
<text x="224.8" y="135.6">27G-2</text>
<text x="285.3" y="135.9">C</text>
<text x="125.7" y="138.1">27G-5</text>
<text x="125.7" y="143.2">27G-9</text>
<text x="125.7" y="140.7">27G-6</text>
<text x="224.8" y="143.2">27G-9</text>
<text x="224.8" y="140.7">27G-6</text>
<text x="224.8" y="138.1">27G-5</text>
<text x="33.5" y="161">27G-15</text>
<text x="74.9" y="161">~{FLASH-CE-EN}</text>
<text x="33.5" y="163.5">27G-12</text>
<text x="74.9" y="166.1">29G-6</text>
<text x="74.9" y="163.5">29G-5</text>
<text x="26.6" y="168.6">~{PCMCIA_CE2}</text>
<text x="10.3" y="185.9">D</text>
<text x="285.3" y="185.9">D</text>
<text x="35" y="199.9">1</text>
<text x="85" y="199.9">2</text>
<text x="135" y="199.9">3</text>
<text x="185" y="199.9">4</text>
<text x="235" y="199.9">5</text>
<text x="285" y="199.9">6</text>
</g>
<g font-size="1.8" fill="#006464">
<text x="76.3" y="29.5">+5V</text>
<text x="175.3" y="29.5">+5V</text>
<text x="197.1" y="29.7">C44B</text>
<text x="94" y="34.6">FCN-565P136</text>
<text x="97.4" y="32.3">C44A</text>
<text x="193.7" y="32">FCN-565P136</text>
<text x="47.1" y="41.2">25S1</text>
<text x="87.3" y="37.7">VCC</text>
<text x="87.3" y="40.3">VCC</text>
<text x="111.1" y="37.7">D0</text>
<text x="111.1" y="40.3">D1</text>
<text x="186.4" y="37.7">VCC</text>
<text x="186.4" y="40.3">VCC</text>
<text x="210.2" y="37.7">D0</text>
<text x="210.2" y="40.3">D1</text>
<text x="47.1" y="43.5">U101</text>
<text x="87.3" y="45.3">VPP1</text>
<text x="87.3" y="47.9">VPP2</text>
<text x="111.1" y="45.3">D3</text>
<text x="111.1" y="47.9">D4</text>
<text x="111.1" y="42.8">D2</text>
<text x="186.4" y="45.3">VPP1</text>
<text x="186.4" y="47.9">VPP2</text>
<text x="210.2" y="45.3">D3</text>
<text x="210.2" y="47.9">D4</text>
<text x="210.2" y="42.8">D2</text>
<text x="111.1" y="50.4">D5</text>
<text x="111.1" y="53">D6</text>
<text x="210.2" y="50.4">D5</text>
<text x="210.2" y="53">D6</text>
<text x="71.7" y="54.2">GND</text>
<text x="87.3" y="54.2">RESET</text>
<text x="111.1" y="55.5">D7</text>
<text x="111.1" y="58">D8</text>
<text x="186.4" y="54.2">RESET</text>
<text x="210.2" y="55.5">D7</text>
<text x="210.2" y="58">D8</text>
<text x="87.3" y="61.8">~{VS1}</text>
<text x="110.1" y="65.7">D11</text>
<text x="110.1" y="63.1">D10</text>
<text x="111.1" y="60.6">D9</text>
<text x="186.4" y="61.8">~{VS1}</text>
<text x="209.2" y="65.7">D11</text>
<text x="209.2" y="63.1">D10</text>
<text x="210.2" y="60.6">D9</text>
<text x="110.1" y="68.2">D12</text>
<text x="110.1" y="70.7">D13</text>
<text x="209.2" y="68.2">D12</text>
<text x="209.2" y="70.7">D13</text>
<text x="87.3" y="74.5">~{CD1}</text>
<text x="110.1" y="73.3">D14</text>
<text x="110.1" y="75.8">D15</text>
<text x="186.4" y="74.5">~{CD1}</text>
<text x="209.2" y="73.3">D14</text>
<text x="209.2" y="75.8">D15</text>
<text x="55.4" y="83.1">25R1</text>
<text x="87.3" y="83.4">~{CE1}</text>
<text x="111.1" y="82.2">A1</text>
<text x="111.1" y="79.6">A0</text>
<text x="186.4" y="83.4">~{CE1}</text>
<text x="210.2" y="82.2">A1</text>
<text x="210.2" y="79.6">A0</text>
<text x="55.3" y="85.4">U102</text>
<text x="87.3" y="86">~{CE2}</text>
<text x="111.1" y="89.8">A4</text>
<text x="111.1" y="87.2">A3</text>
<text x="111.1" y="84.7">A2</text>
<text x="186.4" y="86">~{CE2}</text>
<text x="210.2" y="89.8">A4</text>
<text x="210.2" y="87.2">A3</text>
<text x="210.2" y="84.7">A2</text>
<text x="87.3" y="94.9">~{OE}</text>
<text x="111.1" y="94.9">A6</text>
<text x="111.1" y="92.3">A5</text>
<text x="186.4" y="94.9">~{OE}</text>
<text x="210.2" y="94.9">A6</text>
<text x="210.2" y="92.3">A5</text>
<text x="87.3" y="97.4">~{WE}</text>
<text x="87.3" y="101.2">~{WAIT}</text>
<text x="111.1" y="99.9">A8</text>
<text x="111.1" y="97.4">A7</text>
<text x="186.4" y="97.4">~{WE}</text>
<text x="186.4" y="101.2">~{WAIT}</text>
<text x="210.2" y="99.9">A8</text>
<text x="210.2" y="97.4">A7</text>
<text x="87.3" y="103.8">READY/~{IRQ}</text>
<text x="87.3" y="106.3">WP/~{IOIS16}</text>
<text x="110.1" y="105">A11</text>
<text x="110.1" y="107.6">A10</text>
<text x="111.1" y="102.5">A9</text>
<text x="186.4" y="103.8">READY/~{IRQ}</text>
<text x="186.4" y="106.3">WP/~{IOIS16}</text>
<text x="209.2" y="105">A11</text>
<text x="209.2" y="107.6">A10</text>
<text x="210.2" y="102.5">A9</text>
<text x="87.3" y="111.4">~{IORD}</text>
<text x="87.3" y="113.9">~{IOWR}</text>
<text x="110.1" y="112.6">A13</text>
<text x="110.1" y="110.1">A12</text>
<text x="186.4" y="111.4">~{IORD}</text>
<text x="186.4" y="113.9">~{IOWR}</text>
<text x="209.2" y="112.6">A13</text>
<text x="209.2" y="110.1">A12</text>
<text x="87.3" y="116.5">~{INPACK}</text>
<text x="110.1" y="115.2">A14</text>
<text x="110.1" y="117.7">A15</text>
<text x="186.4" y="116.5">~{INPACK}</text>
<text x="209.2" y="115.2">A14</text>
<text x="209.2" y="117.7">A15</text>
<text x="87.3" y="124.1">~{STSCHG}/BV1</text>
<text x="110.1" y="120.3">A16</text>
<text x="110.1" y="122.8">A17</text>
<text x="110.1" y="125.3">A18</text>
<text x="186.4" y="124.1">~{STSCHG}/BV1</text>
<text x="209.2" y="120.3">A16</text>
<text x="209.2" y="122.8">A17</text>
<text x="209.2" y="125.3">A18</text>
<text x="87.3" y="126.6">SPK/BV2</text>
<text x="110.1" y="127.9">A19</text>
<text x="110.1" y="130.4">A20</text>
<text x="186.4" y="126.6">SPK/BV2</text>
<text x="209.2" y="127.9">A19</text>
<text x="209.2" y="130.4">A20</text>
<text x="87.3" y="134.2">GND</text>
<text x="87.3" y="136.8">GND</text>
<text x="110.1" y="133">A21</text>
<text x="110.1" y="135.5">A22</text>
<text x="186.4" y="134.2">GND</text>
<text x="186.4" y="136.8">GND</text>
<text x="209.2" y="133">A21</text>
<text x="209.2" y="135.5">A22</text>
<text x="87.3" y="139.3">GND</text>
<text x="87.3" y="141.9">GND</text>
<text x="110.1" y="138">A23</text>
<text x="110.1" y="140.6">A24</text>
<text x="110.1" y="143.1">A25</text>
<text x="186.4" y="139.3">GND</text>
<text x="186.4" y="141.9">GND</text>
<text x="209.2" y="138">A23</text>
<text x="209.2" y="140.6">A24</text>
<text x="209.2" y="143.1">A25</text>
<text x="75.6" y="148.8">GND</text>
<text x="174.7" y="148.8">GND</text>
<text x="54.3" y="154.1">29G?A</text>
<text x="50.5" y="160.9">A1</text>
<text x="53.6" y="156.4">74LS139</text>
<text x="61.4" y="160.9">O0</text>
<text x="50.5" y="163.4">A0</text>
<text x="61.4" y="163.4">O1</text>
<text x="61.4" y="166">O2</text>
<text x="50.5" y="168.5">E</text>
<text x="61.4" y="168.5">O3</text>
</g>
<g font-size="1.8" fill="#a90000">
<text x="82.2" y="36.8">A17</text>
<text x="82.2" y="39.4">A51</text>
<text x="115.3" y="36.8">A30</text>
<text x="115.3" y="39.4">A31</text>
<text x="115.3" y="41.9">A32</text>
<text x="181.2" y="36.8">B17</text>
<text x="181.2" y="39.4">B51</text>
<text x="214.3" y="36.8">B30</text>
<text x="214.3" y="39.4">B31</text>
<text x="214.3" y="41.9">B32</text>
<text x="39.1" y="43.3" transform="rotate(-90 39.1 43.3)">1</text>
<text x="41.7" y="43.3" transform="rotate(-90 41.7 43.3)">2</text>
<text x="44.2" y="43.3" transform="rotate(-90 44.2 43.3)">3</text>
<text x="82.2" y="44.4">A18</text>
<text x="82.2" y="47">A52</text>
<text x="115.7" y="44.4">A2</text>
<text x="115.7" y="47">A3</text>
<text x="181.2" y="44.4">B18</text>
<text x="181.2" y="47">B52</text>
<text x="214.8" y="44.4">B2</text>
<text x="214.8" y="47">B3</text>
<text x="82.2" y="53.3">A58</text>
<text x="115.7" y="49.5">A4</text>
<text x="115.7" y="52.1">A5</text>
<text x="181.2" y="53.3">B58</text>
<text x="214.8" y="49.5">B4</text>
<text x="214.8" y="52.1">B5</text>
<text x="115.3" y="57.1">A64</text>
<text x="115.3" y="59.7">A65</text>
<text x="115.7" y="54.6">A6</text>
<text x="214.3" y="57.1">B64</text>
<text x="214.3" y="59.7">B65</text>
<text x="214.8" y="54.6">B6</text>
<text x="82.2" y="61">A43</text>
<text x="82.2" y="63.5">A57</text>
<text x="115.3" y="64.8">A37</text>
<text x="115.3" y="62.2">A66</text>
<text x="181.2" y="61">B43</text>
<text x="181.2" y="63.5">B57</text>
<text x="214.3" y="64.8">B37</text>
<text x="214.3" y="62.2">B66</text>
<text x="115.3" y="67.3">A38</text>
<text x="115.3" y="69.8">A39</text>
<text x="214.3" y="67.3">B38</text>
<text x="214.3" y="69.8">B39</text>
<text x="82.2" y="73.7">A36</text>
<text x="82.2" y="76.2">A67</text>
<text x="115.3" y="72.4">A40</text>
<text x="115.3" y="74.9">A41</text>
<text x="181.2" y="73.7">B36</text>
<text x="181.2" y="76.2">B67</text>
<text x="214.3" y="72.4">B40</text>
<text x="214.3" y="74.9">B41</text>
<text x="82.7" y="82.5">A7</text>
<text x="115.3" y="83.8">A27</text>
<text x="115.3" y="81.3">A28</text>
<text x="115.3" y="78.7">A29</text>
<text x="181.7" y="82.5">B7</text>
<text x="214.3" y="83.8">B27</text>
<text x="214.3" y="81.3">B28</text>
<text x="214.3" y="78.7">B29</text>
<text x="62" y="85.2" transform="rotate(-90 62 85.2)">3</text>
<text x="64.5" y="85.2" transform="rotate(-90 64.5 85.2)">2</text>
<text x="67.1" y="85.2" transform="rotate(-90 67.1 85.2)">1</text>
<text x="82.2" y="85.1">A42</text>
<text x="115.3" y="88.9">A25</text>
<text x="115.3" y="86.4">A26</text>
<text x="181.2" y="85.1">B42</text>
<text x="214.3" y="88.9">B25</text>
<text x="214.3" y="86.4">B26</text>
<text x="82.7" y="94">A9</text>
<text x="115.3" y="94">A23</text>
<text x="115.3" y="91.4">A24</text>
<text x="181.7" y="94">B9</text>
<text x="214.3" y="94">B23</text>
<text x="214.3" y="91.4">B24</text>
<text x="82.2" y="96.5">A15</text>
<text x="82.2" y="100.3">A59</text>
<text x="115.3" y="101.6">A11</text>
<text x="115.3" y="99.1">A12</text>
<text x="115.3" y="96.5">A22</text>
<text x="181.2" y="96.5">B15</text>
<text x="181.2" y="100.3">B59</text>
<text x="214.3" y="101.6">B11</text>
<text x="214.3" y="99.1">B12</text>
<text x="214.3" y="96.5">B22</text>
<text x="82.2" y="102.9">A16</text>
<text x="82.2" y="105.4">A33</text>
<text x="115.3" y="104.1">A10</text>
<text x="115.7" y="106.7">A8</text>
<text x="181.2" y="102.9">B16</text>
<text x="181.2" y="105.4">B33</text>
<text x="214.3" y="104.1">B10</text>
<text x="214.8" y="106.7">B8</text>
<text x="82.2" y="110.5">A44</text>
<text x="82.2" y="113">A45</text>
<text x="115.3" y="111.8">A13</text>
<text x="115.3" y="109.2">A21</text>
<text x="181.2" y="110.5">B44</text>
<text x="181.2" y="113">B45</text>
<text x="214.3" y="111.8">B13</text>
<text x="214.3" y="109.2">B21</text>
<text x="82.2" y="115.6">A60</text>
<text x="115.3" y="114.3">A14</text>
<text x="115.3" y="119.4">A19</text>
<text x="115.3" y="116.8">A20</text>
<text x="181.2" y="115.6">B60</text>
<text x="214.3" y="114.3">B14</text>
<text x="214.3" y="119.4">B19</text>
<text x="214.3" y="116.8">B20</text>
<text x="82.2" y="125.7">A62</text>
<text x="82.2" y="123.2">A63</text>
<text x="115.3" y="121.9">A46</text>
<text x="115.3" y="124.5">A47</text>
<text x="181.2" y="125.7">B62</text>
<text x="181.2" y="123.2">B63</text>
<text x="214.3" y="121.9">B46</text>
<text x="214.3" y="124.5">B47</text>
<text x="115.3" y="127">A48</text>
<text x="115.3" y="129.5">A49</text>
<text x="214.3" y="127">B48</text>
<text x="214.3" y="129.5">B49</text>
<text x="82.2" y="135.9">A34</text>
<text x="82.7" y="133.3">A1</text>
<text x="115.3" y="132.1">A50</text>
<text x="115.3" y="134.6">A53</text>
<text x="115.3" y="137.2">A54</text>
<text x="181.2" y="135.9">B34</text>
<text x="181.7" y="133.3">B1</text>
<text x="214.3" y="132.1">B50</text>
<text x="214.3" y="134.6">B53</text>
<text x="214.3" y="137.2">B54</text>
<text x="82.2" y="138.4">A35</text>
<text x="82.2" y="141">A68</text>
<text x="115.3" y="139.7">A55</text>
<text x="115.3" y="142.2">A56</text>
<text x="181.2" y="138.4">B35</text>
<text x="181.2" y="141">B68</text>
<text x="214.3" y="139.7">B55</text>
<text x="214.3" y="142.2">B56</text>
<text x="46.5" y="160">3</text>
<text x="66.8" y="160">4</text>
<text x="46.5" y="167.6">1</text>
<text x="46.5" y="162.6">2</text>
<text x="66.8" y="162.6">5</text>
<text x="66.8" y="165.1">6</text>
<text x="66.8" y="167.6">7</text>
</g>
<g font-size="1.8" fill="#0f0f0f">
<text x="120.6" y="36.8">IO-DATA-0</text>
<text x="120.6" y="41.9">IO-DATA-2</text>
<text x="120.6" y="39.4">IO-DATA-1</text>
<text x="219.7" y="36.8">IO-DATA-0</text>
<text x="219.7" y="41.9">IO-DATA-2</text>
<text x="219.7" y="39.4">IO-DATA-1</text>
<text x="120.6" y="47">IO-DATA-4</text>
<text x="120.6" y="44.4">IO-DATA-3</text>
<text x="219.7" y="47">IO-DATA-4</text>
<text x="219.7" y="44.4">IO-DATA-3</text>
<text x="49.6" y="53.3">IO-AD-16</text>
<text x="50.6" y="50.8">IO-AD-0</text>
<text x="50.6" y="48.2">IO-AD-0</text>
<text x="120.6" y="49.5">IO-DATA-5</text>
<text x="120.6" y="52.1">IO-DATA-6</text>
<text x="219.7" y="49.5">IO-DATA-5</text>
<text x="219.7" y="52.1">IO-DATA-6</text>
<text x="120.6" y="57.1">IO-DATA-8</text>
<text x="120.6" y="59.7">IO-DATA-9</text>
<text x="120.6" y="54.6">IO-DATA-7</text>
<text x="135.9" y="58.4">IO-DATA</text>
<text x="219.7" y="54.6">IO-DATA-7</text>
<text x="219.7" y="59.7">IO-DATA-9</text>
<text x="219.7" y="57.1">IO-DATA-8</text>
<text x="234.9" y="58.4">IO-DATA</text>
<text x="120.6" y="62.2">IO-DATA-10</text>
<text x="120.6" y="64.8">IO-DATA-11</text>
<text x="219.7" y="62.2">IO-DATA-10</text>
<text x="219.7" y="64.8">IO-DATA-11</text>
<text x="120.6" y="67.3">IO-DATA-12</text>
<text x="120.6" y="69.8">IO-DATA-13</text>
<text x="219.7" y="67.3">IO-DATA-12</text>
<text x="219.7" y="69.8">IO-DATA-13</text>
<text x="120.6" y="74.9">IO-DATA-15</text>
<text x="120.6" y="72.4">IO-DATA-14</text>
<text x="219.7" y="74.9">IO-DATA-15</text>
<text x="219.7" y="72.4">IO-DATA-14</text>
<text x="122.9" y="81.3">IO-ADDR-1</text>
<text x="122.9" y="83.8">IO-ADDR-2</text>
<text x="122.9" y="78.7">IO-ADDR-0</text>
<text x="222" y="78.7">IO-ADDR-0</text>
<text x="222" y="83.8">IO-ADDR-2</text>
<text x="222" y="81.3">IO-ADDR-1</text>
<text x="122.9" y="88.9">IO-ADDR-4</text>
<text x="122.9" y="86.3">IO-ADDR-3</text>
<text x="222" y="86.3">IO-ADDR-3</text>
<text x="222" y="88.9">IO-ADDR-4</text>
<text x="122.9" y="94">IO-ADDR-6</text>
<text x="122.9" y="91.4">IO-ADDR-5</text>
<text x="222" y="91.4">IO-ADDR-5</text>
<text x="222" y="94">IO-ADDR-6</text>
<text x="122.9" y="101.6">IO-ADDR-9</text>
<text x="122.9" y="96.5">IO-ADDR-7</text>
<text x="122.9" y="99">IO-ADDR-8</text>
<text x="222" y="101.6">IO-ADDR-9</text>
<text x="222" y="99">IO-ADDR-8</text>
<text x="222" y="96.5">IO-ADDR-7</text>
<text x="122" y="104.1">IO-ADDR-10</text>
<text x="122" y="106.7">IO-ADDR-11</text>
<text x="221" y="104.1">IO-ADDR-10</text>
<text x="221" y="106.7">IO-ADDR-11</text>
<text x="122" y="111.7">IO-ADDR-13</text>
<text x="122" y="109.2">IO-ADDR-12</text>
<text x="221" y="111.7">IO-ADDR-13</text>
<text x="221" y="109.2">IO-ADDR-12</text>
<text x="122" y="116.8">IO-ADDR-15</text>
<text x="122" y="119.4">IO-ADDR-16</text>
<text x="122" y="114.3">IO-ADDR-14</text>
<text x="135.9" y="114.3">IO-ADDR</text>
<text x="221" y="116.8">IO-ADDR-15</text>
<text x="221" y="114.3">IO-ADDR-14</text>
<text x="221" y="119.4">IO-ADDR-16</text>
<text x="234.9" y="114.3">IO-ADDR</text>
<text x="122" y="121.9">IO-ADDR-17</text>
<text x="122" y="124.4">IO-ADDR-18</text>
<text x="221" y="124.4">IO-ADDR-18</text>
<text x="221" y="121.9">IO-ADDR-17</text>
<text x="122" y="127">IO-ADDR-19</text>
<text x="122" y="129.5">IO-ADDR-20</text>
<text x="221" y="129.5">IO-ADDR-20</text>
<text x="221" y="127">IO-ADDR-19</text>
<text x="122" y="132.1">IO-ADDR-21</text>
<text x="221" y="132.1">IO-ADDR-21</text>
</g>
<g font-size="1.8" fill="#0000c2">
<text x="58.4" y="50.8">Slot 0</text>
<text x="58.4" y="48.2">Slot 1</text>
<text x="45.7" y="55.9">Why?</text>
<text x="55.9" y="78.7">CE Selection Jumper?</text>
<text x="22.9" y="91.9">Cut 2-3 Link and</text>
<text x="22.9" y="94">jumper 1-2 to enable CE1?</text>
<text x="66.2" y="104">Not Connected</text>
<text x="165.2" y="104">Not Connected</text>
<text x="62" y="113">be memory mapped</text>
<text x="63.3" y="111">Network unit must</text>
<text x="161.1" y="113">be memory mapped</text>
<text x="162.4" y="111">Network unit must</text>
<text x="134.6" y="141">Latched AD Lines</text>
<text x="233.7" y="141">Latched AD Lines</text>
<text x="90.2" y="149.1">Top PCMCIA Slot</text>
<text x="189.2" y="149.1">Bottom PCMCIA Slot</text>
<text x="90.2" y="151.1">(Slot 0, PCCARD 1)</text>
<text x="189.2" y="151.1">(Slot 1, PCCARD 2)</text>
<text x="82.5" y="163.8">PCCARD 2 (B) CE</text>
<text x="82.5" y="166.4">PCCARD 1 (T) CE</text>
</g>
</svg>
